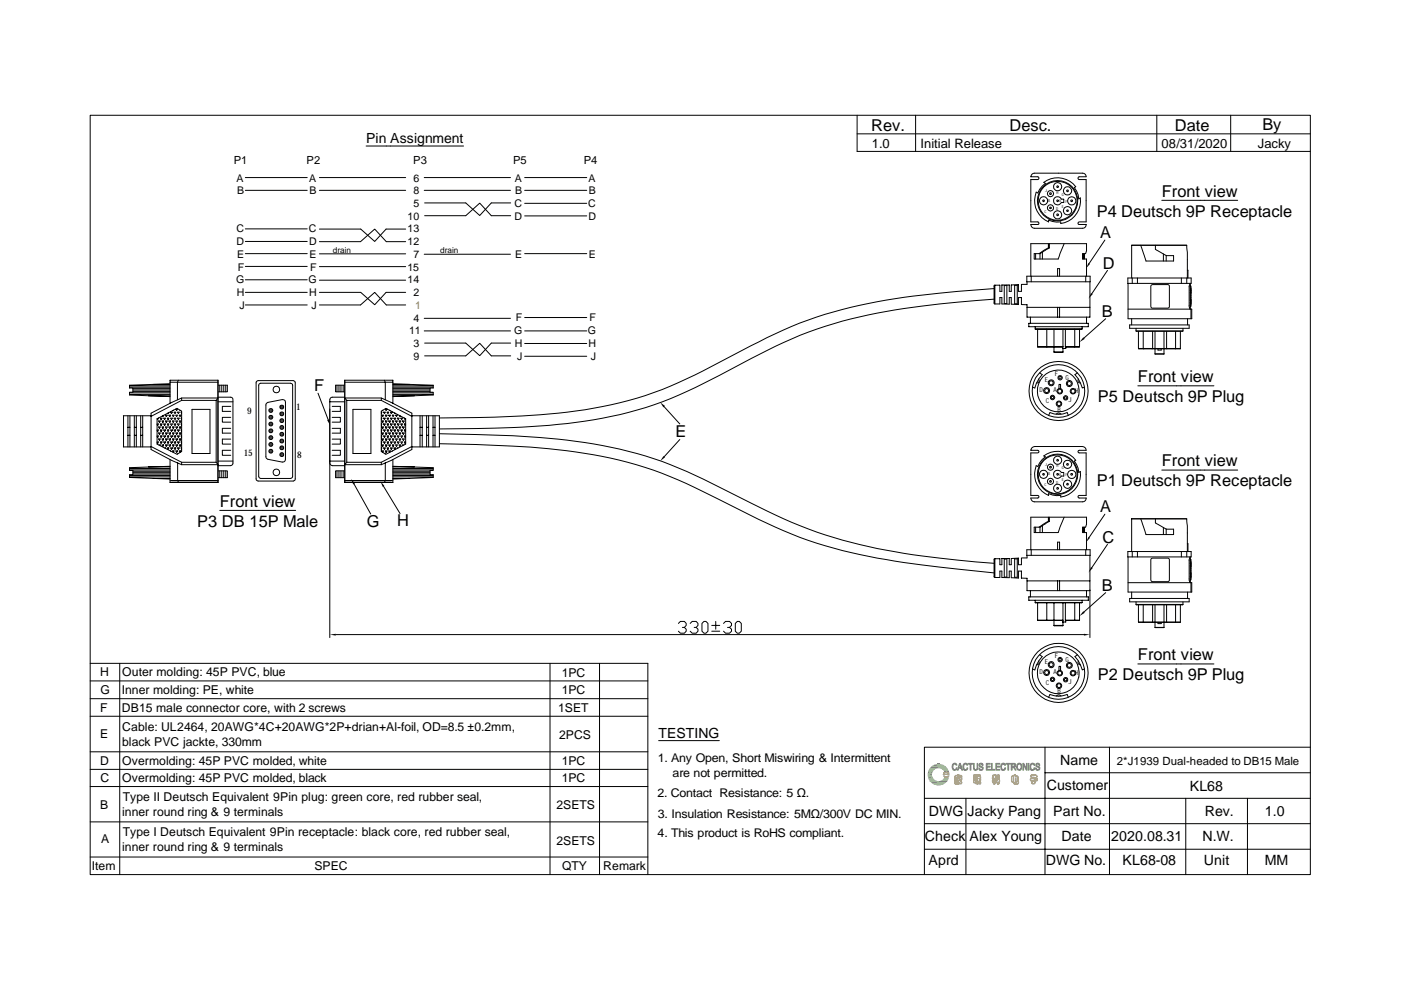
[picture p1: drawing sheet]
<svg xmlns="http://www.w3.org/2000/svg" width="297mm" height="210mm" viewBox="0 0 297 210" stroke-linecap="round" stroke-linejoin="round" font-family="sans-serif">
<g fill="none" stroke="#000" stroke-width=".21">
<path d="M19.1 24.4h258.7v161h-258.7zM52 37.6h13.1M67.7 37.6h18.3M77.6 31h20.7M89.9 37.6h18.3M111.2 37.6h13.2M181.7 24.4v7.7h96.1M181.7 28.4h96.1M194.1 24.4v7.7M218.6 37.4v.1M218.8 36.9l.6-.2h10.1a.73 .73 0 0 1 .8 .8h-1.5l-.3 .3 .3 .3h1.5v8.9h-1.5l-.3 .3 .3 .3h1.5a.73 .73 0 0 1-.8 .8h-10.1a.79 .79 0 0 1-.8-.8h1.4l.3-.3-.3-.3h-1.4v-8.9h1.4l.3-.3-.3-.3h-1.4zM221.3 38.7a4.8 4.8 0 0 1 6.8 .9l-.3 .2 .8 1.5 .1 .9 .4-.2a4.9 4.9 0 0 1-4.2 5.4v-.4l-.9 .1-1.7-.4v.3a4.9 4.9 0 0 1-2.6-6.3l.3 .2 .4-.8 1.2-1.2z"/>
<path d="M245.3 24.4v7.7M260.9 24.4v7.7M52 53.8h13.1M52 40.4h13.1M52 48.5h13.1M52 51.2h13.1M52 56.5h13.1M52 59.3h13.1M67.7 48.6h8.8l2.9 2.6 2.5-2.6h4.1M67.7 51.2h8.7l3-2.6 2.5 2.6h4.1M67.7 53.8h18.3M67.7 40.4h18.3"/>
<path d="M67.7 56.5h18.3M67.7 59.4h18.3M89.9 40.4h18.3M89.9 53.9h18.3M90 43h8.7l3 2.7 2.5-2.7h4.1M90 45.7h8.7l3-2.6 2.5 2.6h4.1M111.2 53.8h13.2M111.2 40.4h13.2M111.2 43.1h13.2M111.2 45.8h13.2M217.7 59.7v.6h-1.1v1.5h-.7v-1.5l-1.5 .1v1.4h-.4v-1.4h-1.6v1.4h-.4v-1.3h-1.1M218.6 58.6v-6.9h11.8l-.2 1.9v.2h-.7v1.1h.9v3.7"/>
<path d="M218.6 58.6v1.1M219.6 53.8v1.1M220.5 53.8v1.1M221 53.5v1.4M221.1 42.4h.3l-.1 .4-.2-.2zM222.3 52.5l-2 1.3M222.3 52.5h.2M222.3 51.7v.8M222.5 52.5l-2 1.3M222.5 51.7v.8M222.6 44h.3v.2h-.3zM222.6 40.9h.3v.3h-.3z"/>
<path d="M223.6 42a.9 .9 0 0 1 1.4 .2h.5v.7h-.5a.88 .88 0 0 1-1.3 .4 .88 .88 0 0 1-.1-1.3zM224.1 45.4h.3v.3h-.3zM224.1 42.4l.3 .2-.2 .2zM224.2 58.6v-1.6h.4v1.6M225.6 51.7l-1.2 3.2h-5.1v-1.1h1.2M226.2 44.5h.3v.3h-.3zM226.2 40.3h.3v.3h-.3zM227.1 42.4h.3v.3h-.3zM229.7 53.8v1.1M229.9 53.8v1.1M230.2 58.6v1.1M231.1 59.7h-13.4v-1.1h13.4v8.6h-13.4v-2.6h-1.1v-1.5h-.7v1.5l-1.5-.1v-1.4h-.4v1.4l-1.6-.1v-1.3h-.4v1.3h-1.1"/>
<path d="M234.3 50.9l-3.3 4.9M234.8 57.3l-3.3 4.9M239.1 58.9h13.4v1.2h-13.4zM239.9 52h11.7l.1 6.9M239.9 52h11.7M239.9 52v6.9M240.1 58.9v1.2zM241.2 58.9v1.2M241.9 52l1.1 3.3h5.8v-1.1h-1.5M245 52v.9l2.3 1.3M246.3 42.5h16.1M246.7 53.8v1.5"/>
<path d="M247.3 54.2v1.1M250.5 58.9v1.2M251.6 58.9v1.2zM251.7 57.3h.2v1.6M52 62h13.1M52 64.7h13.1M67.7 62h8.8l2.9 2.6 2.5-2.6h4.1M67.7 64.7h8.7l3-2.7 2.5 2.7h4.1M89.9 70.2h18.3M89.9 67.5h18.3M90 72.7h8.7l3 2.7 2.5-2.7h4.1M90 75.5h8.7l3-2.7 2.5 2.7h4.1"/>
<path d="M111.2 70.2h13.2M111.2 67.3h13.2M111.2 72.8h13.2M111.2 75.5h13.2M210.8 61.2a183.6 183.6 0 0 0-28.6 3.5 86.3 86.3 0 0 0-23 8.6l-6.8 3.6a83.8 83.8 0 0 1-37.9 11l-9.6 .5-11.7 .2M210.8 63.4a165.9 165.9 0 0 0-32.2 4.7 86.7 86.7 0 0 0-19.3 7.9l-6.8 3.6a84 84 0 0 1-36.1 10.6l-7.6 .4-15.6 .3M210.9 60.5h-.1v3.9h.1M210.9 60.5v3.9M212.9 60.6l.6-.1v3.9h-.6zM215.1 60.5h.6v3.9h-.6zM217.7 65.2h13.4M218.1 68.6h12.6v.7h-12.6z"/>
<path d="M218.5 67.2v1.4M219.5 69.7h9.9M219.5 69.3v.4M220 73.5h5.4M220 69.8v3.7M220 73.5h1.9M220.4 79.1l.6 .3-1.3 1.9-.3 1-.5-.2M221.9 73.5l3.4 .1M221.9 69.8v3.7M223.5 69.8v3.8M223.5 74.6h1.9M223.5 73.6v1"/>
<path d="M224.2 65.2v2M224.6 79.9h.3v.4h-.3zM224.6 65.2v2M225.3 73.6v.3h.7v-.3M225.4 74.6v.1h-1.9v-.1M225.4 73.5l-.1 .1M225.4 69.8v3.7M225.4 73.9v.7M225.9 73.5h3M225.9 69.8v3.7M227.9 69.8v3.8h-.2M228.5 79.1l-.6 .3 .7 .9 .9 2 .4-.2"/>
<path d="M228.9 69.8v3.7M229.4 69.3v.4M230.4 67.2v1.4M234.4 67.6l-4.6 4.1M239.2 60.1v7.5h13.5v-2.1h-13.5M239.5 68.9h12.6v.7h-12.6zM239.9 67.6v1.3M240.9 70.2h9.9M240.9 69.6v.6M241.4 73.9h8.9M241.4 70.2v3.7M241.4 73.9h3.5"/>
<path d="M242.4 70.2v3.7l.1 .1M244.1 60.5l.3-.2h3.2l.2 .2v4.7l-.2 .1-3.5-.1-.1-.2zM244.4 70.2v3.7l-.2 .1M244.9 73.9h1.9M244.9 75v.1M244.9 75h1.9M244.9 70.2v4.8M245.5 74v.2h.7v-.2M246.8 75l-.1 .1M246.8 70.2v4.8M247.3 70.2l.1 3.8M249.2 70.2v3.8"/>
<path d="M250.3 73.9h-3.5M250.3 70.2v3.7M250.8 69.6v.6M251.8 67.6v1.3M252.3 60.1v5.4l-.2-.4v-4.5zM252.3 61.9h.2v1.8h-.2M252.3 65h.2M252.3 64.1h.2M252.3 60.6h.2M252.4 61.7h.1M252.4 63.9h.1M252.5 61.2v.5"/>
<path d="M252.5 63.4v.4M252.5 60.6v4.4M252.5 60.6v1h-.2M252.5 64v1M252.5 61.9v.3M252.5 65.5v2.1M26.1 94.8h5.9M26.1 88.2h5.9M26.2 88.2v6.6M27.1 90.6h.4M27.1 92.3h.4M27.1 88.2v6.6"/>
<path d="M27.5 81.8h8.6M27.5 82.1h8.6M27.5 83.3h8.6M27.5 83.6h8.6M27.5 99.3h8.6M27.5 99.6h8.6M27.5 88.2v6.6M28.2 82.4h7.9M28.2 82.7h7.9M28.2 83h7.9M28.2 99.9h7.9M28.5 90.6h.4"/>
<path d="M28.5 92.3h.4M28.5 88.2v6.6M28.9 88.2v6.6M29.8 90.6h.5M29.8 92.3h.5M29.8 88.2v6.6M30.3 88.2v6.6M31.5 83.9h4.6M31.5 99h4.6M32 94.7l6.5 3.3M32.5 81.5h3.6M33.3 88.8l4.2-2.2 1 .6v8.5l-1 .6-4.2-2.1z"/>
<path d="M33.3 91.2h.3l-.2 .3-.1-.2M33.3 92.4h.3l-.2 .4-.1-.2M33.3 93.7h.3l-.2 .3-.1-.2M33.3 89.9h.3l-.2 .3-.1-.2M33.6 88.7l-.2 .3-.1-.2M33.6 91.8h.4l-.2 .3zM33.6 93.1h.4l-.2 .3zM33.6 89.3h.4l-.2 .3zM33.6 90.5h.4l-.2 .4zM33.7 94.3h.3l-.1 .2M34 91.2h.4l-.3 .3zM34 92.4h.4l-.3 .4z"/>
<path d="M34 93.7h.4l-.3 .3zM34 88.7h.4l-.3 .3zM34 89.9h.4l-.3 .3zM34.4 91.8h.3l-.2 .3zM34.4 93.1h.3l-.2 .3zM34.4 94.3h.3l-.2 .4zM34.4 89.3h.3l-.2 .3zM34.4 90.5h.3l-.2 .4zM34.7 88.1l-.2 .2-.1-.1M34.7 91.2h.4l-.2 .3zM34.7 92.4h.4l-.2 .4zM34.7 93.7h.4l-.2 .3z"/>
<path d="M34.7 88.7h.4l-.2 .3zM34.7 89.9h.4l-.2 .3zM34.9 95l.1 .1M35.1 91.8h.4l-.3 .3zM35.1 93.1h.4l-.3 .3zM35.1 94.3h.4l-.3 .4zM35.1 88h.4l-.3 .3zM35.1 89.3h.4l-.3 .3zM35.1 90.5h.4l-.3 .4zM35.5 91.2h.3l-.2 .3zM35.5 92.4h.3l-.2 .4zM35.5 93.7h.3l-.2 .3z"/>
<path d="M35.5 95h.3l-.2 .3zM35.5 88.7h.3l-.2 .3zM35.5 89.9h.3l-.2 .3zM35.7 87.5l-.1 .1M35.8 90.5h.4l-.2 .4zM35.8 91.8h.4l-.2 .3zM35.8 93.1h.4l-.2 .3zM35.8 94.3h.4l-.2 .4zM35.8 88h.4l-.2 .3zM35.8 89.3h.4l-.2 .3zM36.1 81.4l-8.6 .3v.6h.7v.9h-.7v.5l8.6 .4M36.1 98.9l-8.6 .3v.6h.7v.8h-.7v.6l8.6 .4"/>
<path d="M36.1 85.5v-4.9h10.1v21.7h-10.1v-4.9M36.1 81h10.1M36.1 95.6h.1M36.2 91.2h.4l-.2 .3zM36.2 92.4h.4l-.2 .4zM36.2 93.7h.4l-.2 .3zM36.2 95h.4l-.2 .3zM36.2 95.6h.1M36.2 87.4h.4l-.2 .3zM36.2 88.7h.4l-.2 .3zM36.2 89.9h.4l-.2 .3zM36.6 90.5h.3l-.2 .4z"/>
<path d="M36.6 91.8h.3l-.2 .3zM36.6 93.1h.3l-.2 .3zM36.6 94.3h.3l-.2 .4zM36.6 95.6h.3l-.2 .3zM36.6 88h.3l-.2 .3zM36.6 89.3h.3l-.2 .3zM36.8 87h-.1M36.9 91.2h.4l-.2 .3zM36.9 92.4h.4l-.2 .4zM36.9 93.7h.4l-.2 .3zM36.9 95h.4l-.2 .3zM36.9 87.4h.4l-.2 .3z"/>
<path d="M36.9 88.7h.4l-.2 .3zM36.9 89.9h.4l-.2 .3zM37.3 90.5h.3l-.1 .4zM37.3 91.8h.3l-.1 .3zM37.3 93.1h.3l-.1 .3zM37.3 94.3h.3l-.1 .4zM37.3 95.6h.3l-.1 .3zM37.3 86.8h.3l-.1 .3zM37.3 88h.3l-.1 .3zM37.3 89.3h.3l-.1 .3zM37.6 91.2h.4l-.2 .3zM37.6 92.4h.4l-.2 .4z"/>
<path d="M37.6 93.7h.4l-.2 .3zM37.6 95h.4l-.2 .3zM37.6 87.4h.4l-.2 .3zM37.6 88.7h.4l-.2 .3zM37.6 89.9h.4l-.2 .3zM37.7 96.2h-.1M37.7 98.1v3.8l.2 .4M37.8 80.6l-.2 .4v3.8M38 90.5h.4l-.2 .4zM38 91.8h.4l-.2 .3zM38 93.1h.4l-.2 .3zM38 94.3h.4l-.2 .4z"/>
<path d="M38 95.6h.4l-.2 .3zM38 88h.4l-.2 .3zM38 89.3h.4l-.2 .3zM38.1 87h.1M38.5 84.9v-.5l-6.5 3.2v7.7l4.4 2.3 2.1 .9M38.5 91.2h-.1l.1 .2M38.5 92.4h-.1l.1 .3M38.5 93.7h-.1l.1 .3M38.5 95h-.1l.1 .2M38.5 84.9l-6.5 3.4M38.5 84.9h7.3M38.5 84.4h7.7l-.4 .5"/>
<path d="M38.5 87.4h-.1l.1 .2M38.5 88.7h-.1l.1 .2M38.5 89.9h-.1l.1 .2M38.5 98v.5M40.7 86.8h3.8v9.4h-3.8zM45.8 84.9v13.1h-7.3M45.8 98l.4 .5h-7.7M46.2 84.2h2.6l.5 .3 .1 13.7-.1 .2-.5 .3h-2.6M46.2 85.2h3.2M46.2 97.8h3.2M46.3 99.8h1.9v1.5h-1.9M46.3 81.7h1.9v1.4h-1.9"/>
<path d="M46.6 99.8v1.5M46.6 81.7v1.4M47 99.8v1.5M47 81.7v1.4M47.4 99.8v1.5M47.4 81.7v1.4M47.9 99.8v1.5M47.9 81.7v1.4M48.9 86.2h-1.8v1h1.8M48.9 88.5h-1.8v1h1.8M48.9 93.1h-1.8v1.1h1.8M48.9 95.5h-1.8v1h1.8"/>
<path d="M48.9 90.8h-1.8v1h1.8M54.3 80.9l.4-.2h7.5l.4 .2v20.6v.3l-.4 .2h-7.5l-.4-.2zM54.9 81.5l.4-.2h6.3l.4 .2v19.5l-.2 .4h-6.5l-.4-.2zM56.4 85.6l.4-.3 3-.6 .6 .2 .1 12.5-.3 .5-3.4-.5-.4-.3zM67.4 83.4l2.2 5.6M69.9 85.2h3.2M69.9 97.8h3.2M69.9 98.2l.3 .5h.3h2.6M70.4 86.2h1.8v1h-1.8M70.4 88.5h1.8v1h-1.8M70.4 93.1h1.8v1.1h-1.8M70.4 95.5h1.8v1h-1.8"/>
<path d="M70.4 90.8h1.8v1h-1.8M71.4 99.8v1.5M71.4 81.7v1.4M71.9 99.8v1.5M71.9 81.7v1.4M72.3 99.8v1.5M72.3 81.7v1.4M72.8 99.8v1.5M72.8 81.7v1.4M73 99.8h-1.9v1.5h1.9M73 81.7h-1.9v1.4h1.9M73.1 81h10.2"/>
<path d="M73.1 84.2l-2.9 .1-.3 .5v50.4M73.5 98l-.4 .5h7.7M73.5 84.9h7.3M73.5 84.9v13.1h7.3M74.8 86.8h3.8v9.4h-3.8zM80.8 84.9v-.5l6.5 3.2v7.7l-4.4 2.3-2.1 .9M80.8 98v.5M80.8 84.4h-7.7l.4 .5M80.8 87.4h.2l-.2 .2M80.8 88.7h.2l-.2 .2M80.8 89.9h.2l-.2 .2M80.8 91.2h.2l-.2 .2"/>
<path d="M80.8 92.4h.2l-.2 .3M80.8 93.7h.2l-.2 .3M80.8 95h.2l-.2 .2M80.8 87.2l1-.6 4.2 2.2v5.4l-4.2 2.1-1-.6zM80.8 84.9l6.5 3.4M81 88h.3l-.2 .3zM81 89.3h.3l-.2 .3zM81 90.5h.3l-.2 .4zM81 91.8h.3l-.2 .3zM81 93.1h.3l-.2 .3zM81 94.3h.3l-.2 .4zM81 95.6h.3l-.2 .3z"/>
<path d="M81.2 87h-.1M81.3 87.4h.4l-.2 .3zM81.3 88.7h.4l-.2 .3zM81.3 89.9h.4l-.2 .3zM81.3 91.2h.4l-.2 .3zM81.3 92.4h.4l-.2 .4zM81.3 93.7h.4l-.2 .3zM81.3 95h.4l-.2 .3zM81.5 80.6l.2 .4v3.8M81.7 98.1v3.8l-.2 .4M81.7 86.8h.4l-.2 .3zM81.7 88h.4l-.2 .3z"/>
<path d="M81.7 89.3h.4l-.2 .3zM81.7 90.5h.4l-.2 .4zM81.7 96.2h-.1M81.7 91.8h.4l-.2 .3zM81.7 93.1h.4l-.2 .3zM81.7 94.3h.4l-.2 .4zM81.7 95.6h.4l-.2 .3zM82.1 87.4h.3l-.2 .3zM82.1 88.7h.3l-.2 .3zM82.1 89.9h.3l-.2 .3zM82.1 91.2h.3l-.2 .3zM82.1 92.4h.3l-.2 .4z"/>
<path d="M82.1 93.7h.3l-.2 .3zM82.1 95h.3l-.2 .3zM82.4 88h.4l-.2 .3zM82.4 89.3h.4l-.2 .3zM82.4 90.5h.4l-.2 .4zM82.4 91.8h.4l-.2 .3zM82.4 93.1h.4l-.2 .3zM82.4 94.3h.4l-.2 .4zM82.4 95.6h.4l-.2 .3zM82.6 87v.1M82.8 87.4h.4l-.2 .3zM82.8 88.7h.4l-.2 .3z"/>
<path d="M82.8 89.9h.4l-.2 .3zM82.8 91.2h.4l-.2 .3zM82.8 92.4h.4l-.2 .4zM82.8 93.7h.4l-.2 .3zM82.8 95h.4l-.2 .3zM83.2 88h.3l-.2 .3zM83.2 89.3h.3l-.2 .3zM83.2 90.5h.3l-.2 .4zM83.2 91.8h.3l-.2 .3zM83.2 93.1h.3l-.2 .3zM83.2 95.6h.1M83.2 94.3h.3l-.2 .4z"/>
<path d="M83.3 98.9l8.5 .3v.6h-.6v.8h.6v.6l-8.5 .4M83.3 99h4.6M83.3 99.3h8.5M83.3 99.6h8.5M83.3 99.9h7.9M83.3 85.5v-4.9h-10.2v21.7h10.2v-4.9M83.3 81.4l8.5 .3v.6h-.6v.9h.6v.5l-8.5 .4M83.3 81.5h3.6M83.3 81.8h8.5M83.3 82.1h8.5M83.3 82.4h7.9M83.3 82.7h7.9"/>
<path d="M83.3 83h7.9M83.3 83.3h8.5M83.3 83.6h8.5M83.3 83.9h4.6M83.5 88.7h.4l-.2 .3zM83.5 89.9h.4l-.2 .3zM83.5 91.2h.4l-.2 .3zM83.5 92.4h.4l-.2 .4zM83.5 93.7h.4l-.2 .3zM83.5 95h.4l-.2 .3zM83.6 87.5l.2 .1M83.9 88h.3l-.1 .3z"/>
<path d="M83.9 89.3h.3l-.1 .3zM83.9 90.5h.3l-.1 .4zM83.9 91.8h.3l-.1 .3zM83.9 93.1h.3l-.1 .3zM83.9 94.3h.3l-.1 .4zM84.2 88.7h.4l-.2 .3zM84.2 89.9h.4l-.2 .3zM84.2 91.2h.4l-.2 .3zM84.2 92.4h.4l-.2 .4zM84.2 93.7h.4l-.2 .3zM84.4 95l-.1 .1M84.6 89.3h.4l-.2 .3z"/>
<path d="M84.6 90.5h.4l-.2 .4zM84.6 91.8h.4l-.2 .3zM84.6 93.1h.4l-.2 .3zM84.6 94.3h.4l-.2 .4zM84.7 88.1l.1 .2 .1-.1M85 88.7h.3l-.1 .3zM85 89.9h.3l-.1 .3zM85 91.2h.3l-.1 .3zM85 92.4h.3l-.1 .4zM85 93.7h.3l-.1 .3zM85.3 89.3h.4l-.2 .3zM85.3 90.5h.4l-.2 .4z"/>
<path d="M85.3 91.8h.4l-.2 .3zM85.3 93.1h.4l-.2 .3zM85.6 94.3h-.3l.1 .2M85.8 88.7l.1 .3 .1-.2M86 89.9h-.3l.2 .3 .1-.2M86 91.2h-.3l.2 .3 .1-.2M86 92.4h-.3l.2 .4 .1-.2M86 93.7h-.3l.2 .3 .1-.2M87.3 94.7l-6.5 3.3M87.3 88.2h5.9v6.6h-5.9M89.1 88.2v6.6M89.1 90.6h.4"/>
<path d="M89.1 92.3h.4M89.5 88.2v6.6M90.5 88.2v6.6M90.5 90.6h.4M90.5 92.3h.4M90.9 88.2v6.6M91.8 88.2v6.6M91.8 90.6h.4M91.8 92.3h.4M92.2 88.2v6.6M93.2 94.1l7.8 .1a147.4 147.4 0 0 1 30.3 3.4 86.1 86.1 0 0 1 21 8.2l6.9 3.5a96.5 96.5 0 0 0 32.4 10l19.2 2.2M93.2 92a229.8 229.8 0 0 1 28.9 1.6 83.5 83.5 0 0 1 30.4 9.7l6.8 3.4a101.4 101.4 0 0 0 36.1 11.2l7.7 .9 7.7 .6"/>
<path d="M140.8 86.2l3.3 3.7M144.1 93.2l-3.3 3.6M218.6 95.4v.1M218.8 94.9l.6-.2h10.1a.79 .79 0 0 1 .8 .8h-1.5l-.3 .3 .3 .2h1.5v9h-1.5l-.3 .3 .3 .3h1.5a.73 .73 0 0 1-.8 .8h-10.1a.79 .79 0 0 1-.8-.8h1.4l.3-.3-.3-.3h-1.4v-9h1.4l.3-.2-.3-.3h-1.4zM220.2 80.4l.1 .6-.5 .2M221.3 96.7a4.8 4.8 0 0 1 6.8 .9l-.3 .2 .8 1.5 .1 .9 .4-.2a4.9 4.9 0 0 1-4.2 5.4v-.4l-.9 .1-1.7-.4v.3a4.9 4.9 0 0 1-2.6-6.3l.3 .2 1-1.5 .6-.5zM222.3 88.1l.3-.6a4.5 4.5 0 0 0 3.7 0l.2 .6M222.6 98.9h.3v.3h-.3zM223 84.1h.3v.4h-.3zM223.6 100a.92 .92 0 0 1 1.4 .2h.5v.7h-.5a.88 .88 0 0 1-1.3 .4 .88 .88 0 0 1-.1-1.3zM223.9 87.8a.64 .64 0 0 1 1 0M224.5 82.4v-.9h.4v.9"/>
<path d="M225.7 84.2h.4v.4h-.4zM226.2 98.3h.3v.3h-.3zM228.6 80.4v.6l.5 .2M228.7 83.8h.1M241.2 81.8h16.2M246.3 99.7h16.1M27.5 100.8h8.6M27.5 101.1h8.6M28.2 100.2h7.9M28.2 100.5h7.9M32.5 101.4h3.6M36.1 101.9h10.1h-9.8"/>
<path d="M46.6 108.2h16.1M75 102.6l3.6 6.4M81.3 103.1l3.5 5.8M82.9 101.9h-9.8h10.2M83.3 100.2h7.9M83.3 100.5h7.9M83.3 100.8h8.5M83.3 101.1h8.5M83.3 101.4h3.6M210.9 118.5h-.1v3.9h.1M210.9 118.5v3.9M212.9 118.5h.6v3.9h-.6z"/>
<path d="M215.1 118.5h.6v3.9h-.6zM217.7 117.7v.6h-1.1v1.4h-.7v-1.4l-1.5 .1v1.3h-.4v-1.3h-1.6v1.3h-.4v-1.2h-1.1M218.6 116.6v-6.9h11.8l-.2 1.9v.2h-.7v1.1h.9v3.7M218.6 116.6v1.1M219.6 111.8v1.1M220.5 111.8v1.1M221 111.5v1.4M221.1 100.4h.3l-.1 .4-.2-.2zM222.3 110.5l-2 1.3M222.3 110.5h.2M222.3 109.7v.8M222.5 110.5l-2 1.3"/>
<path d="M222.5 109.7v.8M222.6 102h.3v.2h-.3zM224.1 103.4h.3v.3h-.3zM224.1 100.4l.3 .2-.2 .2zM224.2 116.6v-1.7h.4v1.7M225.6 109.7l-1.2 3.2h-5.1v-1.1h1.2M226.2 102.5h.3v.3h-.3zM227.1 100.4h.3v.3h-.3zM229.7 111.8v1.1M229.9 111.8v1.1M230.2 116.6v1.1M231.1 117.7h-13.4v-1.1h13.4v18.6"/>
<path d="M234.3 109l-3.3 4.9M234.8 115.4l-3.3 4.9M239.1 116.9h13.4v1.2h-13.4zM239.2 118.1v7.4h13.5v-2h-13.5M239.9 110h11.7l.1 6.9M239.9 110v6.9M239.9 110h11.7M240.1 116.9v1.2zM241.2 116.9v1.2M241.9 110l1.1 3.3h5.8v-1.1h-1.5M244.1 118.5l.3-.2h3.2l.2 .2v4.7l-.2 .1-3.5-.1-.1-.2zM245 110v.9l2.3 1.3"/>
<path d="M246.7 111.8v1.5M247.3 112.2v1.1M250.5 116.9v1.2M251.6 116.9v1.2zM251.7 115.3h.2v1.6M252.3 118.1v5.4l-.2-.4v-4.5zM252.3 119.9h.2v1.8h-.2M252.3 118.6h.2M252.4 119.7h.1M252.5 119.2v.4M252.5 118.6v4.4M252.5 118.6v.9h-.2"/>
<path d="M252.5 119.9v.3M71.2 134.5h158.6M143.8 132.2l.5-.4h.8l.4 .4v.4l-.4 .4h-.4M145.1 133l.4 .4v.4l-.4 .5h-.8l-.5-.5M146.3 132.2l.5-.4h.8l.4 .4v.4l-.4 .4h-.4M147.6 133l.4 .4v.4l-.4 .5h-.8l-.5-.5M148.8 132.2l.5-.4h.4l.4 .4v1.6l-.4 .5h-.4l-.5-.5zM150.9 133.8h1.7M150.9 132.6h1.7M151.8 131.8v1.6M153.4 132.2l.4-.4h.9l.4 .4v.4l-.4 .4h-.5M154.7 133l.4 .4v.4l-.4 .5h-.9l-.4-.5"/>
<path d="M155.9 132.2l.4-.4h.4l.5 .4v1.6l-.5 .5h-.4l-.4-.5zM210.9 122.4h1.1v-1.3h.4v1.3l1.6 .1v-1.4h.4v1.4l1.5 .1v-1.5h.7v1.5h1.1v2.6h13.4M217.7 123.2h13.4M218.1 126.5h12.6v.8h-12.6zM218.5 125.2v1.3M219.5 127.7h9.9M219.5 127.3v.4M220 127.8v3.7M220 131.5h5.4M220 131.5h1.9M220.4 138.8l.6 .4-1.3 1.8-.3 1-.5-.2M221.9 131.5h3.4"/>
<path d="M221.9 127.8v3.7M223.5 131.5h.1M223.5 132.6h1.9M223.5 127.8v4.8M224.2 123.2v2M224.6 139.7h.3v.4h-.3zM224.6 123.2v2M225.3 131.5v.4h.7v-.4M225.4 132.6h-1.9M225.4 131.5h-.1M225.4 127.8v3.7M225.4 131.9v.7"/>
<path d="M225.9 131.5h3M225.9 127.8v3.7M227.9 127.8v3.7h-.2M228.5 138.8l-.6 .4 .7 .9 .9 1.9 .4-.2M228.9 127.8v3.7M229.4 127.3v.4M230.4 125.2v1.3M234.4 125.7l-4.6 4.1M239.5 126.9h12.6v.7h-12.6zM239.9 125.5v1.4M240.9 127.6v.6M240.9 128.2h9.9"/>
<path d="M241.4 128.2v3.7M241.4 131.9h8.9M241.4 131.9h3.5M242.4 128.2v3.7l.1 .1M244.4 128.2v3.7l-.2 .1M244.9 133v.1M244.9 128.2v4.8M244.9 133h1.9M245.5 132v.2h.7v-.2M246.8 131.9h-1.9M246.8 133l-.1 .1M246.8 128.2v4.8"/>
<path d="M247.3 128.2l.1 3.8M249.2 128.2v3.8M250.3 131.9h-3.5M250.3 128.2v3.7M250.8 128.2h-9.9M250.8 127.6v.6M251.8 125.5v1.4M252.3 123h.2M252.3 122.1h.2M252.4 121.9h.1M252.5 121.4v.4M252.5 122v1"/>
<path d="M252.5 123.5v2M19.1 159.4h118.3M19.1 140.6h118.3v44.8M19.1 151.9h118.3M19.1 148.1h118.3M19.1 144.4h118.3M25.4 140.6v44.8M116.6 140.6v44.8M127.1 140.6v44.8M139.6 157h12.9M220.2 140.1l.1 .6-.5 .3M221.6 158.4v27"/>
<path d="M222.3 147.8l.3-.6a4.5 4.5 0 0 0 3.7 0l.2 .6M223 143.9h.3v.3h-.3zM223.9 147.6a.64 .64 0 0 1 1 0M224.9 142.1v-.8h-.4v.9M228.6 140.1a.54 .54 0 0 0 0 .6 .54 .54 0 0 0 .5 .3M228.7 143.6h.1M235.2 158.4v27M241.2 140.8h16.2M277.8 158.4h-81.8v27M19.1 174.3h118.3M19.1 166.8h118.3M19.1 163.1h118.3"/>
<path d="M196 174.6h81.8M196 169.3h81.8M204.8 169.3v16.1M221.6 163.8h56.2M251.4 169.3v16.1M264.5 169.3v16.1M19.1 181.7h118.3M196 180.1h81.8"/>
<circle cx="224.2" cy="39.6" r=".2"/>
<circle cx="224.2" cy="39.6" r=".87"/>
<circle cx="221.2" cy="42.6" r=".87"/>
<circle cx="222.7" cy="44.1" r=".65"/>
<circle cx="222.7" cy="41.1" r=".65"/>
<circle cx="224.2" cy="42.6" r="4.3"/>
<circle cx="224.2" cy="42.6" r="4.1"/>
<circle cx="224.2" cy="45.5" r=".87"/>
<circle cx="226.3" cy="40.5" r=".89"/>
<circle cx="226.3" cy="44.7" r=".89"/>
<circle cx="227.2" cy="42.6" r=".88"/>
<circle cx="57.4" cy="95.7" r=".42"/>
<circle cx="57.4" cy="94.2" r=".42"/>
<circle cx="57.4" cy="91.3" r=".42"/>
<circle cx="57.4" cy="92.8" r=".42"/>
<circle cx="57.4" cy="88.5" r=".42"/>
<circle cx="57.4" cy="89.9" r=".42"/>
<circle cx="57.4" cy="87" r=".42"/>
<circle cx="58.6" cy="82.6" r=".71"/>
<circle cx="59.7" cy="90.6" r=".41"/>
<circle cx="59.7" cy="87.7" r=".41"/>
<circle cx="59.7" cy="94.9" r=".41"/>
<circle cx="59.7" cy="89.2" r=".41"/>
<circle cx="59.7" cy="96.4" r=".41"/>
<circle cx="59.7" cy="86.3" r=".41"/>
<circle cx="59.7" cy="92.1" r=".41"/>
<circle cx="59.7" cy="93.5" r=".41"/>
<circle cx="221.9" cy="82.8" r=".43"/>
<circle cx="221.9" cy="82.8" r=".63"/>
<circle cx="222.7" cy="99.1" r=".65"/>
<circle cx="222.9" cy="81.2" r=".43"/>
<circle cx="222.9" cy="81.2" r=".63"/>
<circle cx="223.2" cy="84.3" r=".47"/>
<circle cx="224.2" cy="97.6" r=".2"/>
<circle cx="224.2" cy="97.6" r=".87"/>
<circle cx="224.4" cy="82.9" r="4.4"/>
<circle cx="224.4" cy="82.9" r="5.6"/>
<circle cx="224.4" cy="82.9" r="6.3"/>
<circle cx="224.5" cy="85.6" r=".59"/>
<circle cx="224.5" cy="85.6" r=".42"/>
<circle cx="224.7" cy="82.9" r=".43"/>
<circle cx="224.7" cy="82.9" r=".59"/>
<circle cx="224.8" cy="80.1" r=".47"/>
<circle cx="225.9" cy="84.4" r=".46"/>
<circle cx="226.3" cy="98.5" r=".89"/>
<circle cx="226.7" cy="81.3" r=".65"/>
<circle cx="226.7" cy="81.3" r=".42"/>
<circle cx="227.5" cy="82.9" r=".45"/>
<circle cx="227.5" cy="82.9" r=".6"/>
<circle cx="58.6" cy="100.2" r=".71"/>
<circle cx="221.2" cy="100.6" r=".87"/>
<circle cx="222.7" cy="102.1" r=".65"/>
<circle cx="224.2" cy="100.6" r="4.3"/>
<circle cx="224.2" cy="103.5" r=".88"/>
<circle cx="224.2" cy="100.6" r="4.1"/>
<circle cx="226.4" cy="102.7" r=".88"/>
<circle cx="227.2" cy="100.6" r=".88"/>
<circle cx="224.8" cy="139.9" r=".47"/>
<circle cx="221.9" cy="142.6" r=".43"/>
<circle cx="221.9" cy="142.6" r=".63"/>
<circle cx="222.9" cy="140.9" r=".64"/>
<circle cx="222.9" cy="140.9" r=".42"/>
<circle cx="223.2" cy="144.1" r=".47"/>
<circle cx="224.4" cy="142.6" r="4.4"/>
<circle cx="224.4" cy="142.7" r="5.6"/>
<circle cx="224.4" cy="142.7" r="6.3"/>
<circle cx="224.5" cy="145.4" r=".59"/>
<circle cx="224.5" cy="145.4" r=".42"/>
<circle cx="224.7" cy="142.7" r=".43"/>
<circle cx="224.7" cy="142.7" r=".59"/>
<circle cx="225.9" cy="144.1" r=".47"/>
<circle cx="225.9" cy="144.1" r=".29"/>
<circle cx="226.7" cy="141.1" r=".64"/>
<circle cx="226.7" cy="141.1" r=".42"/>
<circle cx="227.5" cy="142.7" r=".45"/>
<circle cx="227.5" cy="142.7" r=".6"/>
</g>
<g fill="#000">
<path d="M230.8 55.7l.3 .2-.8 1zM229.7 71.5l.3 .4-1.1 .6zM231.3 62.1l.4 .3-.9 .9zM57 95.7l.8 .2h-.7zM57 95.7h.9l-.1 .2zM57 92.8l.8 .2h-.7zM57 92.8h.9l-.1 .2zM57 94.2l.8 .2h-.7zM57 94.2h.9l-.1 .2zM57 89.9l.8 .2h-.7zM57 89.9h.9l-.1 .2zM57 91.3l.8 .2h-.7z"/>
<path d="M57 91.3h.9l-.1 .2zM57 88.4l.8 .3h-.7zM57 88.4h.9l-.1 .3zM57 87l.8 .2h-.7zM57 87h.9l-.1 .2zM57.1 95.5l.8 .2h-.9zM57.1 95.5h.7l.1 .2zM57.1 95.9l.5 .1h-.4zM57.1 95.9h.7l-.2 .1zM57.1 92.6l.8 .2h-.9zM57.1 92.6h.7l.1 .2zM57.1 93l.5 .1h-.4z"/>
<path d="M57.1 93h.7l-.2 .1zM57.1 94l.8 .2h-.9zM57.1 94h.7l.1 .2zM57.1 94.4l.5 .2h-.4zM57.1 94.4h.7l-.2 .2zM57.1 89.7l.8 .2h-.9zM57.1 89.7h.7l.1 .2zM57.1 90.1l.5 .2h-.4zM57.1 90.1h.7l-.2 .2zM57.1 91.2l.8 .1h-.9zM57.1 91.2h.7l.1 .1zM57.1 91.5l.5 .2h-.4z"/>
<path d="M57.1 91.5h.7l-.2 .2zM57.1 88.2l.8 .2h-.9zM57.1 88.2h.7l.1 .2zM57.1 88.7l.5 .1h-.4zM57.1 88.7h.7l-.2 .1zM57.1 86.8l.8 .2h-.9zM57.1 86.8h.7l.1 .2zM57.1 87.2l.5 .2h-.4zM57.1 87.2h.7l-.2 .2zM57.1 95.5l.1-.2 .6 .2zM57.2 95.3h.4l.2 .2zM57.2 96h.4z"/>
<path d="M57.1 92.6l.1-.2 .6 .2zM57.2 92.4h.4l.2 .2zM57.2 93.1h.4zM57.1 94l.1-.1 .6 .1zM57.2 93.9h.4l.2 .1zM57.2 94.6h.4zM57.1 89.7l.1-.2 .6 .2zM57.2 89.5h.4l.2 .2zM57.2 90.3h.4zM57.1 91.2l.1-.2 .6 .2zM57.2 91h.4l.2 .2zM57.2 91.7h.4z"/>
<path d="M57.1 88.2l.1-.1 .6 .1zM57.2 88.1l.6 .1zM57.2 88.8h.4zM57.1 86.8l.1-.1 .6 .1zM57.2 86.7l.6 .1zM57.2 87.4h.4zM57.2 95.3h.4zM57.2 92.4h.4zM57.2 93.9h.4zM57.2 89.5h.4zM57.2 91h.4zM57.2 88.1h.4z"/>
<path d="M57.2 86.7h.4zM59.3 96.4l.8 .2h-.7zM59.3 96.4h.8v.2zM59.3 93.5l.8 .2h-.7zM59.3 93.5h.8v.2zM59.3 95l.8 .1h-.7zM59.3 95h.8v.1zM59.3 92l.8 .3h-.7zM59.3 92h.8v.3zM59.3 87.7l.8 .2h-.7zM59.3 87.7h.8v.2zM59.3 90.6l.8 .2h-.7z"/>
<path d="M59.3 90.6h.8v.2zM59.3 89.2l.8 .2h-.7zM59.3 89.2h.8v.2zM59.3 86.3l.8 .2h-.7zM59.3 86.3h.8v.2zM59.4 96.2l.7 .2h-.8zM59.4 96.2h.7v.2zM59.4 96.6l.6 .1zM59.4 96.6h.7l-.1 .1zM59.4 93.3l.7 .2h-.8zM59.4 93.3h.7v.2zM59.4 93.7l.6 .2h-.5z"/>
<path d="M59.4 93.7h.7l-.1 .2zM59.4 94.8l.7 .2h-.8zM59.4 94.8h.7v.2zM59.4 95.1l.6 .2h-.5zM59.4 95.1h.7l-.1 .2zM59.4 91.9l.7 .1h-.8zM59.4 91.9h.7v.1zM59.4 92.3l.6 .1h-.5zM59.4 92.3h.7l-.1 .1zM59.4 87.5l.7 .2h-.8zM59.4 87.5h.7v.2zM59.4 87.9l.6 .2h-.5z"/>
<path d="M59.4 87.9h.7l-.1 .2zM59.4 90.4l.7 .2h-.8zM59.4 90.4h.7v.2zM59.4 90.8l.6 .2h-.5zM59.4 90.8h.7l-.1 .2zM59.4 89l.7 .2h-.8zM59.4 89h.7v.2zM59.4 89.4l.6 .1h-.5zM59.4 89.4h.7l-.1 .1zM59.4 86.1l.7 .2h-.8zM59.4 86.1h.7v.2zM59.4 86.5l.6 .2h-.5z"/>
<path d="M59.4 86.5h.7l-.1 .2zM59.4 96.2l.1-.2 .6 .2zM59.5 96h.5l.1 .2zM59.5 96.7h.5zM59.4 93.3l.1-.2 .6 .2zM59.5 93.1h.5l.1 .2zM59.5 93.9h.5zM59.4 94.8l.1-.2 .6 .2zM59.5 94.6h.5l.1 .2zM59.5 95.3h.5zM59.4 91.9l.1-.2 .6 .2zM59.5 91.7h.5l.1 .2z"/>
<path d="M59.5 92.4h.5zM59.4 87.5l.1-.1 .6 .1zM59.5 87.4l.6 .1zM59.5 88.1h.5zM59.4 90.4l.1-.1 .6 .1zM59.5 90.3h.5l.1 .1zM59.5 91h.5zM59.4 89l.1-.2 .6 .2zM59.5 88.8h.5l.1 .2zM59.5 89.5h.5zM59.4 86.1l.1-.1 .6 .1zM59.5 86l.6 .1z"/>
<path d="M59.5 86.7h.5zM59.5 96h.5zM59.5 93.1h.5zM59.5 94.6h.5zM59.5 91.7h.5zM59.5 87.4h.5zM59.5 90.3h.5zM59.5 88.8h.5zM59.5 86h.5zM69.4 89.1l.4-.2 .2 1.3zM140 85.3l1 .8-.3 .3zM140.7 96.7l.3 .3-1 .8z"/>
<path d="M74.5 101.5l.8 1-.4 .2zM80.7 102l.8 1-.4 .2zM230.8 113.8l.3 .2-.8 .9zM69.9 134.5l1.3-.1v.4zM229.8 134.4l1.3 .1-1.3 .3zM229.7 129.6l.3 .3-1.1 .7zM231.3 120.2l.4 .3-.9 .9z"/>
</g>
<g fill="#73b85c" stroke="#73b85c" stroke-width=".21">
<path d="M202.1 163.2h.4l.3-.4h.1l-.3 .5z" fill-rule="evenodd"/>
<path d="M202.4 162h.4l.1 .2z" fill-rule="evenodd"/>
<path d="M202 162a.47 .47 0 0 1 .8 0h-.5l-.2 .2-.1 .6 .4 .4h-.3l-.2-.5z" fill-rule="evenodd"/>
<path d="M203.4 161.9h.2l-.3 .8 .5 .2h-.5l-.2 .4h-.1z" fill-rule="evenodd"/>
<path d="M203.6 161.9l.5 1.4h-.2l-.1-.4-.5-.2h.4l-.2-.6z" fill-rule="evenodd"/>
<path d="M204.4 163.2h.4l.2-.4h.2l-.4 .5z" fill-rule="evenodd"/>
<path d="M204.7 162h.3l.2 .2-.2 .1z" fill-rule="evenodd"/>
<path d="M204.3 162a.47 .47 0 0 1 .7 0l-.6 .1-.1 .8 .4 .3h-.3l-.2-.4z" fill-rule="evenodd"/>
<path d="M205.3 161.9h.9v.1h-.3v1.3h-.2v-1.3h-.4z" fill-rule="evenodd"/>
<path d="M207.2 161.9h.1v1.1l-.2 .3h-.4l-.2-.1h.5l.2-.3z" fill-rule="evenodd"/>
<path d="M206.4 161.9h.1l.1 1.1 .2 .2h-.3l-.1-.2z" fill-rule="evenodd"/>
<path d="M207.5 162.8l.5 .4h-.4z" fill-rule="evenodd"/>
<path d="M208 162h.4v.3z" fill-rule="evenodd"/>
<path d="M207.7 161.9l.4-.1 .3 .2h-.5l-.2 .3 .7 .4v.3l-.3 .3-.5-.1 .7-.1-.1-.4a.48 .48 0 0 1-.6-.2 .48 .48 0 0 1 .1-.6z" fill-rule="evenodd"/>
<path d="M209.1 161.9h.9v.1h-.7v.4h.6v.3h-.6v.4h.7v.2h-.9z" fill-rule="evenodd"/>
<path d="M210.2 161.9h.2v1.2h.5v.2h-.7z" fill-rule="evenodd"/>
<path d="M211.1 161.9h.9v.1h-.7v.4h.6v.3h-.6v.4h.7v.2h-.9z" fill-rule="evenodd"/>
<path d="M212.4 163.2h.4l.2-.4h.2l-.1 .3-.3 .2z" fill-rule="evenodd"/>
<path d="M212.7 162h.4l.1 .2z" fill-rule="evenodd"/>
<path d="M212.3 162a.51 .51 0 0 1 .8 0h-.5l-.2 .2-.1 .6 .4 .4h-.3l-.2-.5z" fill-rule="evenodd"/>
<path d="M213.3 161.9h.9v.1h-.3v1.3h-.2v-1.3h-.4z" fill-rule="evenodd"/>
<path d="M214.7 162.7h.4l.3 .6h-.1l-.3-.5z" fill-rule="evenodd"/>
<path d="M215 162h.3v.5h-.7l.6-.1v-.3z" fill-rule="evenodd"/>
<path d="M214.4 161.9h.9l-.7 .1v.5h.7l-.3 .2h-.4v.6h-.2z" fill-rule="evenodd"/>
<path d="M215.7 162h.4l-.3 .2-.1 .7 .3 .3h.5l-.3 .1h-.4l-.2-.3z" fill-rule="evenodd"/>
<path d="M215.8 161.9a.56 .56 0 0 1 .8 .4v.7l-.1 .2h-.4l.4-.3v-.6l-.1-.2z" fill-rule="evenodd"/>
<path d="M217.6 161.9h.2v1.4h-.2z" fill-rule="evenodd"/>
<path d="M216.9 161.9h.1v1.4h-.1z" fill-rule="evenodd"/>
<path d="M217 161.9l.6 1.1v.3l-.6-1.1z" fill-rule="evenodd"/>
<path d="M218 162.2h.2v1.1h-.2z" fill-rule="evenodd"/>
<path d="M218 161.9h.2v.2h-.2z" fill-rule="evenodd"/>
<path d="M218.6 163.2h.4l.2-.4h.2l-.1 .3-.3 .2z" fill-rule="evenodd"/>
<path d="M218.9 162h.4l.1 .2-.2 .1z" fill-rule="evenodd"/>
<path d="M218.6 162l.2-.2 .5 .2h-.5l-.2 .2v.7l.3 .3h-.3l-.2-.2v-.7z" fill-rule="evenodd"/>
<path d="M219.5 162.8l.5 .4h-.3z" fill-rule="evenodd"/>
<path d="M220 162h.4l.1 .3z" fill-rule="evenodd"/>
<path d="M219.7 161.9l.4-.1 .3 .2h-.5l-.2 .3 .8 .4v.3l-.3 .3-.5-.1 .5-.1 .1-.3-.1-.1a.48 .48 0 0 1-.5-.2 .48 .48 0 0 1 0-.6z" fill-rule="evenodd"/>
</g>
<g fill="#b8a15c" stroke="#b8a15c" stroke-width=".21">
<path d="M207.2 166.2h.2z"/>
<path d="M211 165.9h.4z"/>
<path d="M211.2 164.4h.2z"/>
<path d="M202.6 166.2h.2z" fill-rule="evenodd"/>
<path d="M202.7 166.1h.2z" fill-rule="evenodd"/>
<path d="M203 166.2l.5-.1-.2 .2z" fill-rule="evenodd"/>
<path d="M202.7 166.1l.4-.1-.1 .1 .2 .1z" fill-rule="evenodd"/>
<path d="M203.4 165.9l.3 .2h-.3z" fill-rule="evenodd"/>
<path d="M202.8 165.7l.3 .1-.1 .1z" fill-rule="evenodd"/>
<path d="M203 165.5l.2 .1-.1 .2h-.1l.1-.2z" fill-rule="evenodd"/>
<path d="M203.7 165.4h.1v.3l.1 .2-.1 .3-.2-.1 .3-.1z" fill-rule="evenodd"/>
<path d="M202.8 165.5h.3z" fill-rule="evenodd"/>
<path d="M203.5 165.5l.3-.1-.4 .2z" fill-rule="evenodd"/>
<path d="M203.4 165.3h.1z" fill-rule="evenodd"/>
<path d="M202.7 165.3h.4l-.3 .1 .1 .3-.2 .3 .1 .1-.1-.1 .1-.3z" fill-rule="evenodd"/>
<path d="M202.8 165.1h.3z" fill-rule="evenodd"/>
<path d="M203.4 165.1h.1z" fill-rule="evenodd"/>
<path d="M202.8 164.8l.5-.1-.5 .2v.1l.3 .1h-.3l-.1 .2z" fill-rule="evenodd"/>
<path d="M203.1 164.7l.7 .1z" fill-rule="evenodd"/>
<path d="M202.6 164.4h.6l-.6 .2-.1 1.5 .3 .1-.1 .1-.3-.2z" fill-rule="evenodd"/>
<path d="M203 164.4l.2-.1 .7 .2-.1 .4 .1 .3-.1 .2-.1-.6 .2-.3z" fill-rule="evenodd"/>
<path d="M207.3 166.1l.2-.1-.1 .2z" fill-rule="evenodd"/>
<path d="M206.6 165.9h.3z" fill-rule="evenodd"/>
<path d="M206.7 165.9l.2-.1 .1 .3z" fill-rule="evenodd"/>
<path d="M207.5 165.7l.2 .4 .2 .1a.33 .33 0 0 1-.4-.2 .33 .33 0 0 1 0-.3z" fill-rule="evenodd"/>
<path d="M207.2 165.5l.1 .1-.2 .4 .3 .2h-.4l.1-.1z" fill-rule="evenodd"/>
<path d="M206.8 165.4l.1 .1z" fill-rule="evenodd"/>
<path d="M207.2 165l.1 .1z" fill-rule="evenodd"/>
<path d="M206.8 165.1l.1 .1z" fill-rule="evenodd"/>
<path d="M206.8 164.7l.1 .1z" fill-rule="evenodd"/>
<path d="M207.1 164.4h.2l-.1 .5 .2 .1v.2h-.3l.2 .4-.2-.1v-.3l.2-.1-.2-.2z" fill-rule="evenodd"/>
<path d="M206.4 164.4h1h-.9l.1 1.1-.2 .3 .4 .1-.2 .1-.2-.1z" fill-rule="evenodd"/>
<path d="M207.7 164.4h.1l.1 .3v.3l-.2 .1h.2v.4h-.1l.2 .5-.1 .2h-.1l.1-.3-.2-.4 .2-.1v-.2h-.3l.3-.4z" fill-rule="evenodd"/>
<path d="M206.4 164.4h1.1l.1 .1-.1 .1-.1-.2z" fill-rule="evenodd"/>
<path d="M207.5 164.4h.3z" fill-rule="evenodd"/>
<path d="M207.2 164.4h.3z" fill-rule="evenodd"/>
<path d="M211.1 165.8h.4v.3l.2 .1h-.3v-.3z" fill-rule="evenodd"/>
<path d="M211.1 165.3l.4 .1-.5 .3 .4 .2h-.4v.3h-.3l.3-.2-.2-.4h.3l.2-.2z" fill-rule="evenodd"/>
<path d="M210.9 165.2h.3l-.1 .1 .1 .1z" fill-rule="evenodd"/>
<path d="M210.8 165.1l.3 .1-.3 .1 .2 .3-.3-.2z" fill-rule="evenodd"/>
<path d="M211.2 164.9h.2z" fill-rule="evenodd"/>
<path d="M211.3 164.5h.2l.1 .2-.1 .7v-.3l-.2-.2h.2v-.3z" fill-rule="evenodd"/>
<path d="M210.5 164.4h.6h-.6l.1 .4-.1 .1v.2l.1 .1-.1 .5 .3 .5-.2-.1v-.3l-.2-.1 .2-.5-.2-.1z" fill-rule="evenodd"/>
<path d="M211.6 164.4h.3v1.3l-.1 .5h-.4l.4-.1 .1-.4-.1-1.3z" fill-rule="evenodd"/>
<path d="M210.5 164.4h.9l.1 .1h-.3l-.1 .1 .3 .3-.4 .2 .1-.7z" fill-rule="evenodd"/>
<path d="M211.5 164.3l.3 .1-.3 .1z" fill-rule="evenodd"/>
<path d="M215.3 165.7h.5l-.3 .2z" fill-rule="evenodd"/>
<path d="M215.3 165.3l.2 .1z" fill-rule="evenodd"/>
<path d="M214.8 165.3l.2 .1z" fill-rule="evenodd"/>
<path d="M214.8 164.9l.2 .1z" fill-rule="evenodd"/>
<path d="M215.3 164.9l.2 .1z" fill-rule="evenodd"/>
<path d="M215.2 164.4l.6 .2 .2 1.3-.2 .4-.8-.1h.8l.1-.2v-.3h-.3l.2-.1v-.9l-.5-.1z" fill-rule="evenodd"/>
<path d="M214.5 164.6l.5-.1v-.2l.3 .1h-.3v.2h-.5v1.1h.5v.4l.2 .1-.2-.1v-.3l-.5-.1z" fill-rule="evenodd"/>
<path d="M219.2 165.2l.5-.1z" fill-rule="evenodd"/>
<path d="M218.5 165h.5l.1-.1v.2l-.6 .1v.3h.6v.2l-.3 .1 .2 .3h-.2v-.3l.2-.2-.5-.1z" fill-rule="evenodd"/>
<path d="M218.6 164.4h.9h-.9l.1 .4h.6l-.1 .2 .2 .2-.3-.1v-.2h-.5z" fill-rule="evenodd"/>
<path d="M218.6 164.4h1.2l.1 .3-.2 .3 .2 .1v.4l-.5 .1v.6h-.6l.6-.1v-.6h.5v-.3l-.4-.1 .1-.1a.34 .34 0 0 0 .1-.6z" fill-rule="evenodd"/>
</g>
<g fill="#73b85c">
<path d="M198.7 162h.7z"/>
<path d="M198.1 162.1l.6-.1 1.1 .1z"/>
<path d="M198.7 162l1.1 .1z"/>
<path d="M198 162.2h2z"/>
<path d="M198.1 162.1l1.9 .1z"/>
</g>
<path d="M197.6 162.3h2.7" fill="none" stroke="#73b85c" stroke-width=".25"/>
<path d="M197.1 162.8h3.7M197.5 162.4h3" fill="none" stroke="#73b85c" stroke-width=".21"/>
<path d="M197.2 162.7h3.6" fill="none" stroke="#73b85c" stroke-width=".34"/>
<path d="M197.1 162.9h1.6z" fill="#73b85c"/>
<path d="M197.1 162.9h2.1" fill="none" stroke="#73b85c" stroke-width=".21"/>
<g fill="#73b85c">
<path d="M199.2 162.9h1.6z"/>
<path d="M197.1 163h1.5z"/>
<path d="M197.1 162.9h1.6z"/>
<path d="M199.2 162.9l1.7 .1z"/>
<path d="M197.1 163h1.3z"/>
<path d="M199.4 163h1.5z"/>
<path d="M197 163h1.3z"/>
<path d="M199.5 163h1.4z"/>
<path d="M197 163l1.1 .3h-1.2z"/>
<path d="M197 163h1.3l-.2 .3z"/>
<path d="M199.6 163l1.4 .3h-1.1z"/>
<path d="M199.6 163h1.3l.1 .3z"/>
<path d="M196.9 163.3h1.1z"/>
<path d="M196.9 163.3h1.2z"/>
<path d="M199.9 163.3h1.2z"/>
<path d="M196.9 163.3h1z"/>
<path d="M200 163.3h1.1z"/>
<path d="M196.9 163.3l1 .2h-1.1z"/>
<path d="M196.9 163.3h1v.2z"/>
<path d="M200 163.3l1.2 .2h-1.1z"/>
<path d="M200 163.3h1.1l.1 .2z"/>
<path d="M196.8 163.5h1z"/>
<path d="M196.8 163.5h1.1z"/>
<path d="M200.1 163.5h1.1z"/>
<path d="M200.2 163.5h.9z"/>
<path d="M200.2 163.5h1z"/>
<path d="M196.8 163.5l.9 .1z"/>
<path d="M196.8 163.6l.8 .3h-.9z"/>
<path d="M196.8 163.6h.9l-.1 .3z"/>
<path d="M196.7 163.9l.9 .2h-.9z"/>
<path d="M196.7 163.9h.9v.2z"/>
<path d="M196.7 164.1l.9 .4h-.9z"/>
<path d="M196.7 164.1h.9v.4z"/>
<path d="M196.7 164.5l.9 .1z"/>
<path d="M196.7 164.6l1 .3h-.9z"/>
<path d="M196.7 164.6h.9l.1 .3z"/>
<path d="M196.8 164.9h1z"/>
<path d="M200.2 164.9h.4z"/>
<path d="M200.6 164.9h.5z"/>
<path d="M200.2 164.9h1z"/>
<path d="M196.8 164.9l1.1 .1z"/>
<path d="M200.1 165h1.1z"/>
<path d="M200.2 164.9l1 .1z"/>
<path d="M196.8 165l1.1 .2h-1z"/>
<path d="M196.8 165h1.1v.2z"/>
<path d="M200.1 165l1 .2h-1.1z"/>
<path d="M200.1 165h1.1l-.1 .2z"/>
<path d="M196.9 165.2h1.1z"/>
<path d="M200 165.2h1.1z"/>
<path d="M196.9 165.2l1.2 .1z"/>
<path d="M200 165.2l1 .1z"/>
<path d="M196.9 165.3l1.4 .2h-1.3z"/>
<path d="M196.9 165.3h1.2l.2 .2z"/>
<path d="M199.6 165.5l.3-.2 1 .2z"/>
<path d="M199.9 165.3h1.1l-.1 .2z"/>
<path d="M197 165.5h1.4z"/>
<path d="M199.5 165.5h1.4z"/>
<path d="M199.6 165.5h1.3z"/>
<path d="M197.1 165.5h1.5z"/>
<path d="M199.4 165.5h1.5z"/>
<path d="M197.1 165.5l1.6 .1z"/>
<path d="M199.2 165.6h1.6z"/>
</g>
<path d="M197.1 165.6h2.1" fill="none" stroke="#73b85c" stroke-width=".21"/>
<path d="M199.2 165.6h1.6z" fill="#73b85c"/>
<path d="M197.1 165.6h3.7M197.5 166h3" fill="none" stroke="#73b85c" stroke-width=".21"/>
<path d="M197.2 165.8h3.6" fill="none" stroke="#73b85c" stroke-width=".34"/>
<path d="M197.6 166.2h2.7" fill="none" stroke="#73b85c" stroke-width=".25"/>
<g fill="#73b85c">
<path d="M198 166.3l1.8 .1z"/>
<path d="M198 166.3h2z"/>
<path d="M198.1 166.4l1.3 .1z"/>
<path d="M198.1 166.4h1.7l-.4 .1z"/>
<path d="M198.7 166.5h.7z"/>
</g>
<g fill="#b8a15c">
<path d="M200.3 163.6h.7z"/>
<path d="M200.3 163.6l.7 .1z"/>
<path d="M200.1 163.9l.2-.2 .9 .2z"/>
<path d="M200.3 163.7h.7l.2 .2z"/>
<path d="M200 163.9h.6z"/>
<path d="M200.1 163.9h.5z"/>
<path d="M200.6 163.9h.6z"/>
<path d="M200.7 163.9h.5z"/>
<path d="M200 163.9h.4z"/>
<path d="M200 163.9l.3 .2h-.3z"/>
<path d="M200 163.9h.4l-.1 .2z"/>
<path d="M200.8 163.9l.5 .2h-.4z"/>
<path d="M200.8 163.9h.4l.1 .2z"/>
<path d="M200.3 164.1h.6z"/>
<path d="M200 164.1l1.3 .2h-1.4z"/>
<path d="M200 164.1h1.3v.2z"/>
<path d="M199.9 164.3h1.4z"/>
<path d="M200.3 164.3h1z"/>
<path d="M199.9 164.3l.4 .1h-.3z"/>
<path d="M199.9 164.3h.4v.1z"/>
<path d="M200.9 164.4h.4z"/>
<path d="M200 164.4h.3z"/>
<path d="M200 164.4l.4 .2h-.4z"/>
<path d="M200 164.4l.4 .2z"/>
<path d="M200.8 164.6l.1-.2 .3 .2z"/>
<path d="M200.9 164.4h.4l-.1 .2z"/>
<path d="M200 164.6h.4z"/>
<path d="M200.8 164.6h.4z"/>
<path d="M200 164.6h.5z"/>
<path d="M200.7 164.6h.5z"/>
<path d="M200 164.6h.6z"/>
<path d="M200.6 164.6h.6z"/>
<path d="M200.1 164.6l1.1 .1z"/>
<path d="M200.1 164.6h1.1z"/>
<path d="M200.1 164.7l.8 .2h-.6z"/>
<path d="M200.1 164.7h1.1l-.3 .2z"/>
<path d="M200.3 164.9h.6z"/>
<path d="M200.3 164.9h.3z"/>
</g>
<g font-size="3.5">
<text x="184.7" y="27.8">Rev.</text>
<text x="214.1" y="27.7">Desc.</text>
<text x="249.1" y="27.7">Date</text>
<text x="267.7" y="27.6">By</text>
<text x="246.3" y="41.7">Front view</text>
<text x="232.5" y="45.9">P4 Deutsch 9P Receptacle</text>
<text x="233.3" y="50.6">A</text>
<text x="233.8" y="57">D</text>
<text x="233.6" y="67.2">B</text>
<text x="66.6" y="82.9">F</text>
<text x="241.2" y="81.1">Front view</text>
<text x="232.8" y="85.2">P5 Deutsch 9P Plug</text>
<text x="143.2" y="92.6">E</text>
<text x="246.3" y="98.9">Front view</text>
<text x="46.6" y="107.5">Front view</text>
<text x="232.5" y="103.1">P1 Deutsch 9P Receptacle</text>
<text x="41.8" y="111.6">P3 DB 15P Male</text>
<text x="77.8" y="111.8">G</text>
<text x="84.2" y="111.6">H</text>
<text x="233.3" y="108.6">A</text>
<text x="233.8" y="115">C</text>
<text x="233.6" y="125.3">B</text>
<text x="241.2" y="140">Front view</text>
<text x="232.8" y="144.2">P2 Deutsch 9P Plug</text>
</g>
<g font-size="3">
<text x="77.6" y="30.3">Pin Assignment</text>
<text x="139.6" y="156.4">TESTING</text>
<text x="221.9" y="167.5">Customer</text>
<text x="224.8" y="162.1">Name</text>
<text x="252.3" y="167.6">KL68</text>
<text x="196.9" y="173">DWG Jacky Pang</text>
<text x="223.3" y="173">Part No.</text>
<text x="255.5" y="173">Rev.</text>
<text x="268.2" y="173">1.0</text>
<text x="196.1" y="178.3">Check Alex Young</text>
<text x="225.1" y="178.3">Date</text>
<text x="235.6" y="178.3">2020.08.31</text>
<text x="255" y="178.3">N.W.</text>
<text x="196.9" y="183.5">Aprd</text>
<text x="221.8" y="183.5">DWG No.</text>
<text x="238" y="183.5">KL68-08</text>
<text x="255.3" y="183.5">Unit</text>
<text x="268.2" y="183.5">MM</text>
</g>
<g font-size="2.8">
<text x="184.9" y="31.4">1.0</text>
<text x="195.1" y="31.3">Initial Release</text>
<text x="246.3" y="31.4">08/31/2020</text>
<text x="266.7" y="31.4">Jacky</text>
</g>
<g font-size="2.6">
<text x="21.2" y="143.3">H</text>
<text x="25.9" y="143.4">Outer molding: 45P PVC, blue</text>
<text x="119.1" y="143.4">1PC</text>
<text x="21.3" y="147.2">G</text>
<text x="25.8" y="147.1">Inner molding: PE, white</text>
<text x="119.1" y="147.2">1PC</text>
<text x="21.2" y="150.9">F</text>
<text x="25.9" y="150.9">DB15 male connector core, with 2 screws</text>
<text x="25.9" y="155">Cable: UL2464, 20AWG*4C+20AWG*2P+drian+Al-foil, OD=8.5 ±0.2mm,</text>
<text x="118.3" y="150.9">1SET</text>
<text x="21.2" y="156.5">E</text>
<text x="25.9" y="158.2">black PVC jackte, 330mm</text>
<text x="118.6" y="156.8">2PCS</text>
<text x="21.2" y="162.2">D</text>
<text x="21.3" y="165.9">C</text>
<text x="25.9" y="165.7">Overmolding: 45P PVC molded, black</text>
<text x="25.9" y="162.1">Overmolding: 45P PVC molded, white</text>
<text x="119.1" y="165.8">1PC</text>
<text x="119.1" y="162.2">1PC</text>
<text x="21.2" y="171.5">B</text>
<text x="25.9" y="173">inner round ring &amp; 9 terminals</text>
<text x="26" y="169.9">Type II Deutsch Equivalent 9Pin plug: green core, red rubber seal,</text>
<text x="118" y="171.5">2SETS</text>
<text x="21.4" y="178.7">A</text>
<text x="26" y="177.3">Type I Deutsch Equivalent 9Pin receptacle: black core, red rubber seal,</text>
<text x="118" y="179.2">2SETS</text>
<text x="19.5" y="184.5">Item</text>
<text x="25.9" y="180.4">inner round ring &amp; 9 terminals</text>
<text x="66.7" y="184.5">SPEC</text>
<text x="119.2" y="184.5">QTY</text>
<text x="127.9" y="184.4">Remark</text>
</g>
<g font-size="2.5">
<text x="139.5" y="161.6">1. Any Open, Short Miswiring &amp; Intermittent</text>
<text x="142.6" y="164.6">are not permitted.</text>
<text x="139.4" y="169">2. Contact Resistance: 5 Ω.</text>
<text x="139.5" y="173.5">3. Insulation Resistance: 5MΩ/300V DC MIN.</text>
<text x="139.4" y="177.5">4. This product is RoHS compliant.</text>
</g>
<g font-size="2.4">
<text x="49.6" y="34.7">P1</text>
<text x="65" y="34.7">P2</text>
<text x="87.6" y="34.7">P3</text>
<text x="108.8" y="34.7">P5</text>
<text x="123.8" y="34.7">P4</text>
<text x="236.8" y="162.2">2*J1939 Dual-headed to DB15 Male</text>
</g>
<g font-size="2.2">
<text x="50.2" y="38.5">A</text>
<text x="50.3" y="41.2">B</text>
<text x="65.5" y="38.5">A</text>
<text x="65.6" y="41.2">B</text>
<text x="87.7" y="38.5">6</text>
<text x="87.7" y="41.2">8</text>
<text x="109.1" y="38.5">A</text>
<text x="109.2" y="41.2">B</text>
<text x="124.7" y="38.5">A</text>
<text x="124.9" y="41.2">B</text>
<text x="86.4" y="46.6">10</text>
<text x="87.7" y="43.9">5</text>
<text x="109.1" y="43.9">C</text>
<text x="109.1" y="46.6">D</text>
<text x="124.7" y="43.9">C</text>
<text x="124.7" y="46.6">D</text>
<text x="50.2" y="49.3">C</text>
<text x="50.2" y="52">D</text>
<text x="65.5" y="49.3">C</text>
<text x="65.5" y="52">D</text>
<text x="86.4" y="49.3">13</text>
<text x="86.4" y="52">12</text>
<text x="50.3" y="54.7">E</text>
<text x="50.4" y="57.4">F</text>
<text x="65.6" y="54.7">E</text>
<text x="65.7" y="57.4">F</text>
<text x="86.4" y="57.4">15</text>
<text x="87.7" y="54.7">7</text>
<text x="109.2" y="54.7">E</text>
<text x="124.9" y="54.7">E</text>
<text x="50.1" y="60.1">G</text>
<text x="50.2" y="62.8">H</text>
<text x="50.7" y="65.5">J</text>
<text x="65.4" y="60.1">G</text>
<text x="65.6" y="62.8">H</text>
<text x="66.1" y="65.5">J</text>
<text x="86.4" y="60.1">14</text>
<text x="87.7" y="62.8">2</text>
<text x="86.7" y="70.9">11</text>
<text x="87.7" y="68.2">4</text>
<text x="109" y="70.9">G</text>
<text x="109.3" y="68.1">F</text>
<text x="124.6" y="70.9">G</text>
<text x="125" y="68.1">F</text>
<text x="87.7" y="73.6">3</text>
<text x="87.7" y="76.3">9</text>
<text x="109.2" y="73.5">H</text>
<text x="109.7" y="76.3">J</text>
<text x="124.8" y="73.5">H</text>
<text x="125.3" y="76.3">J</text>
</g>
<text font-size="2.2" fill="#f00" x="88" y="65.5">1</text>
<g font-size="1.9">
<text x="52.4" y="87.9">9</text>
<text x="62.8" y="86.8">1</text>
<text x="51.7" y="96.7">15</text>
<text x="63" y="97.1">8</text>
</g>
<g font-size="1.7">
<text x="70.6" y="53.7">drain</text>
<text x="93.3" y="53.7">drain</text>
</g>
<g font-size="1.4">
<text x="220.4" y="83.2">D</text>
<text x="221.5" y="81">E</text>
<text x="223.4" y="83.1">A</text>
<text x="223.6" y="79.7">F</text>
<text x="225.9" y="80.6">G</text>
<text x="228" y="83.4">H</text>
<text x="221.7" y="85.5">C</text>
<text x="224.2" y="87.3">B</text>
<text x="226.6" y="85.2">J</text>
<text x="220.4" y="143">D</text>
<text x="221.5" y="140.7">E</text>
<text x="223.4" y="142.9">A</text>
<text x="223.6" y="139.5">F</text>
<text x="225.9" y="140.3">G</text>
<text x="228" y="143.1">H</text>
<text x="221.7" y="145.3">C</text>
<text x="224.2" y="147">B</text>
<text x="226.6" y="145">J</text>
</g>
<g font-size=".8">
<text x="221.6" y="40.7">J</text>
<text x="224" y="41.1">H</text>
<text x="225.1" y="41.5">G</text>
<text x="221.5" y="45.1">C</text>
<text x="222.2" y="42.8">B</text>
<text x="223.9" y="44.5">D</text>
<text x="224.6" y="42.9">A</text>
<text x="225.2" y="44">E</text>
<text x="225.9" y="43">F</text>
<text x="221.6" y="98.7">J</text>
<text x="222.2" y="100.8">B</text>
<text x="224" y="99.1">H</text>
<text x="224.6" y="100.9">A</text>
<text x="225.1" y="99.5">G</text>
<text x="225.9" y="101">F</text>
<text x="221.5" y="103.1">C</text>
<text x="223.9" y="102.5">D</text>
<text x="225.2" y="102">E</text>
</g>
</svg>
